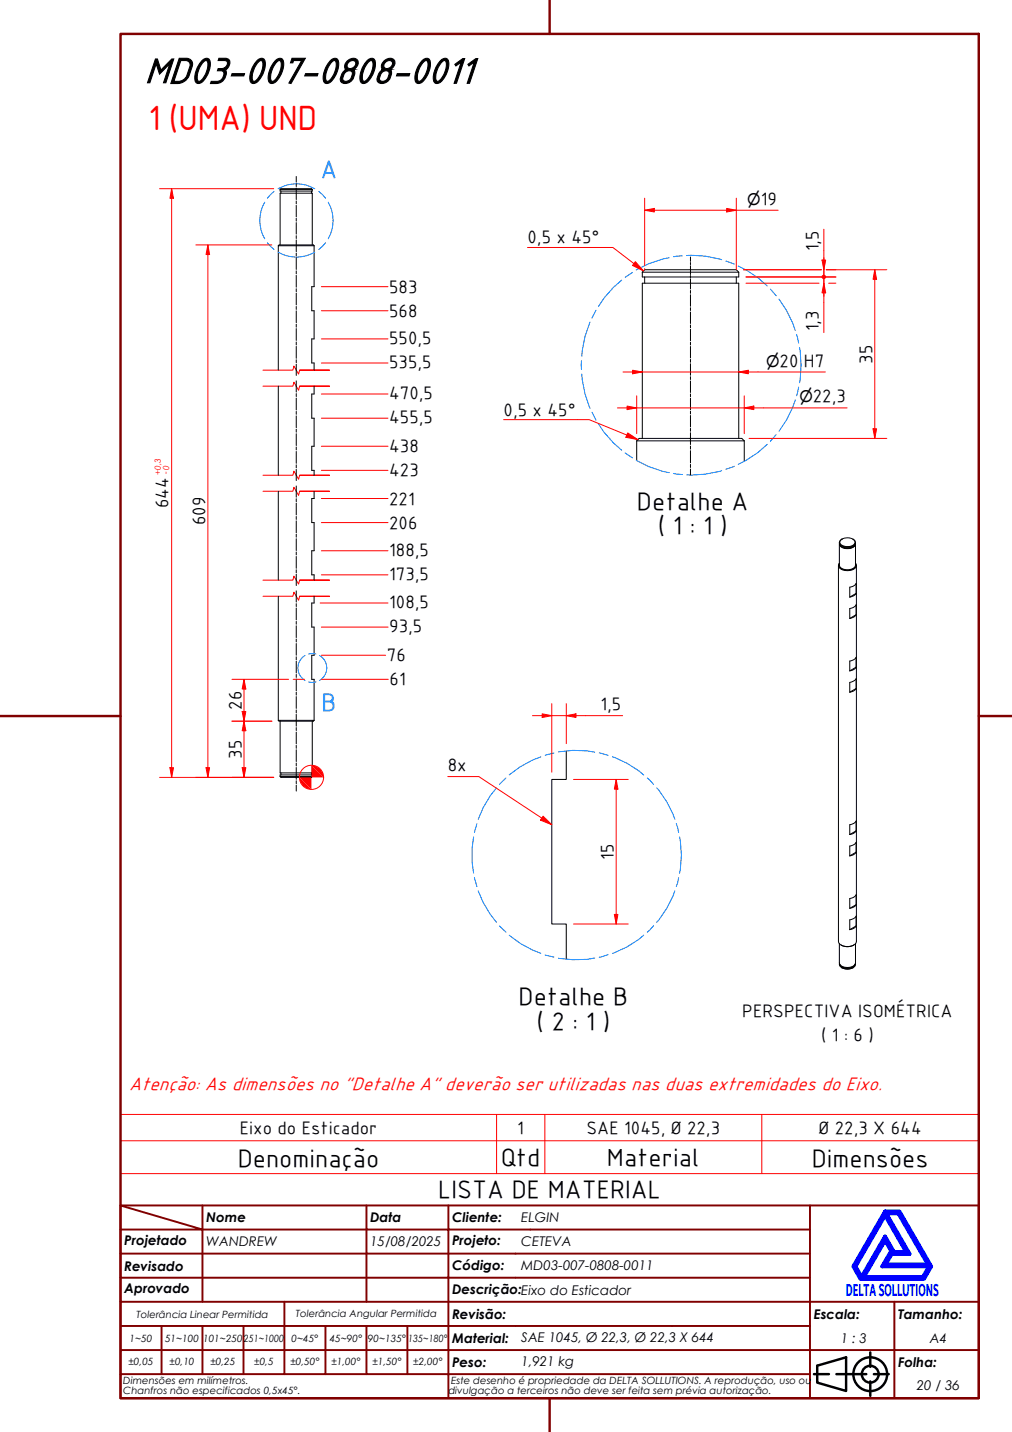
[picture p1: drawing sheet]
<svg xmlns="http://www.w3.org/2000/svg" width="210mm" height="297mm" viewBox="0 0 210 297" stroke-linecap="round" stroke-linejoin="round" font-family="sans-serif">
<!-- layer: Linha Corte (ABNT) -->
<path d="M54.5 76.8h6.2l.3-.9 .9 1.7 .2-.8h6.2h-6.2M54.5 80.1h6.2l.3-.8 .9 1.6 .2-.8h6.2h-6.2M54.5 98.6h6.2l.3-.9 .9 1.7 .2-.8h6.2h-6.2M54.5 101.9h6.2l.3-.8 .9 1.7 .2-.9h6.2h-6.2M54.5 123.7h6.2l.3-.9 .9 1.7 .2-.8h6.2h-6.2M54.5 120.3h6.2l.3-.8 .9 1.7 .2-.9h6.2h-6.2" fill="none" stroke="#f00" stroke-width=".21"/>
<!-- layer: Visible (ABNT) -->
<g fill="none" stroke="#000" stroke-width=".21">
<path d="M58.1 39.3v.3h6.7v-.3M58.1 39.3l.2-.2h6.3l.2 .2M58.1 39.3h6.7M58.3 39.6v.5M64.6 39.6v.5M57.7 51l.2-.2h7.1l.2 .2M57.7 51h7.5M57.7 51v25.8M58.1 50.8v-10.7h6.7v10.7M65.2 51v8.5h-.5v5h.5v5.8h-.5v5h.5v1.5M133.2 56.5l.5-.5h19l.5 .5M133.2 56.5h20"/>
<path d="M133.2 56.5v1h20v-1M133.7 57.5v1.2M152.7 57.5v1.2M57.7 80.1v18.5M65.2 80.1v1.6h-.5v5h.5v5.9h-.5v5h.5v1M132.1 91.4l.5-.5h21.3l.5 .5M132.1 91.4h22.3M132.1 91.4v4.2M133.2 90.9v-32.2h20v32.2M154.4 91.4v4.3M57.7 101.9v18.4M65.2 101.9v1.5h-.5v5h.5v5.8h-.5v5h.5v1.1"/>
<path d="M173.9 117.3v78a1.97 1.97 0 0 0 2.7 .9l.8-.4 .2-.5v-78M174.1 112.5a1.48 1.48 0 0 0 2 1.1 1.21 1.21 0 0 0 1.3-1.1M174.1 112.8v4.4a1.85 1.85 0 0 0 2.6 .8l.6-.4 .1-.4v-4.4M174.1 116.9a.97 .97 0 0 0 1 1.3 1.91 1.91 0 0 0 2.4-.9l-.1-.4M174.1 116.8a.91 .91 0 0 0 .7 1.4 2.24 2.24 0 0 0 2.8-.8l-.2-.6M174.1 112.8a1.61 1.61 0 0 0 2.2 1l.8-.3 .3-.4v-.3M174.2 113a2.03 2.03 0 0 0 3.1 0M174.5 112a2.03 2.03 0 0 1 2.8 .4 1.5 1.5 0 0 1-2 .9 .85 .85 0 0 1-.9-.4 .85 .85 0 0 1 .1-.9zM174.6 111.8a.77 .77 0 0 0-.5 .9 .77 .77 0 0 0 .7 .6 2.13 2.13 0 0 0 2.6-.6l-.1-.5-.4-.4M57.7 123.7v25.7M65.2 123.7v1.4h-.5v5h.5v5.8h-.5v5h.5v8.5M177.6 123.1l-.5 .5-.8 .3"/>
<path d="M177.6 123.1v-2.1l-.5 .5-.8 .3v2.1M177.6 127.5l-.5 .5-.8 .3M177.6 127.5v-2l-.5 .4-.8 .3v2.1M177.6 138.4l-.5 .5-.8 .3M177.6 138.4v-2l-.5 .4-.8 .3v2.1M177.6 123.1l-1.3 .8M177.6 127.5l-1.3 .8M177.6 138.4l-1.3 .8M57.7 149.4l.2 .2h7.1l.2-.2M57.7 149.4h7.5M58.1 149.6v10.7h6.7v-10.7M117.5 155.8v5.9h-3.1v30h3.1v7.3"/>
<path d="M177.6 142.8l-.5 .5-.8 .3M177.6 142.8v-2l-.5 .5-.8 .2v2.1M177.6 142.8l-1.3 .8M58.1 161.1v-.4h6.7v.4M58.1 161.1l.2 .2h6.3l.2-.2M58.1 161.1h6.7M58.3 160.3v.4M64.6 160.3v.4M177.6 176.8l-.5 .5-.8 .2M177.6 176.8v-2.1l-.5 .5-.8 .3v2M177.6 172.3l-.5 .5-.8 .3M177.6 172.3v-2l-.5 .5-.8 .3v2"/>
<path d="M177.6 176.8l-1.3 .7M177.6 172.3l-1.3 .8M174.1 195.8v3.9a2 2 0 0 0 3 .6l.3-.6v-3.9M174.1 199.9a1.48 1.48 0 0 0 2 1.1 1.21 1.21 0 0 0 1.3-1.1M174.1 199.8a1.58 1.58 0 0 0 2.2 1l.8-.3 .3-.3v-.4M174.5 196a2.68 2.68 0 0 0 2.6 0M177.6 187.7l-.5 .4-.8 .3M177.6 187.7v-2.1l-.5 .5-.8 .3v2M177.6 192.1l-.5 .5-.8 .2M177.6 192.1v-2.1l-.5 .5-.8 .3v2M177.6 187.7l-1.3 .7M177.6 192.1l-1.3 .7"/>
<path d="M174.2 200.1a2.03 2.03 0 0 0 3.1 0M174.6 200.7a2.52 2.52 0 0 0 2.4 0"/>
</g>
<path d="M25 236.6h178v-5.4h-178v12.2M103 231.2v12.2M113 231.2v12.2M158 231.2v12.2M203 236.6v6.8h-178M25 243.4v6.6h178v-6.6" fill="none" stroke="#f00" stroke-width=".21"/>
<!-- layer: Detail Boundary (ABNT) -->
<path d="M56.9 39.7l-1.4 1.4M57.7 39.1a7.7 7.7 0 0 1 7.6 0M66.1 39.7l1.4 1.4M54.9 41.9a7.6 7.6 0 0 0 0 7.6M55.5 50.4l1.4 1.4M57.7 52.3a7.5 7.5 0 0 0 7.6 0M67.5 50.4l-1.4 1.4M68.1 41.9a7.6 7.6 0 0 1 0 7.6M63.3 136a3 3 0 0 0 0 5.2M64 135.7h1.6M66.3 136a3 3 0 0 1 0 5.2M64 141.4l.5 .1 1.1-.1" fill="none" stroke="#0080ff" stroke-width=".21"/>
<!-- layer: Borda A3/A4 (ABNT) -->
<path d="M25 7h178v283h-178zM114 0v7M0 148.5h25M203 148.5h7M114 290v7" fill="none" stroke="#800000" stroke-width=".51"/>
<path d="M183.6 257.3l1.2 2.2-1.8 3.2h9.7l-1.3 2.2h-12.2zM183.6 252.1l4.4 7.6h-2.6l-1.8-3.2-4.9 8.4-1.3-2.2zM183.6 251.3h3l6.5 11.4-1.5 2.6h-13.1l-1.5-2.6zM183.8 251.7h2.5l6.2 10.6h-8.8l1.3-2.2h3.7zM185 259.7h.2l-.1 .2z" fill="none" stroke="#00f" stroke-width=".8"/>
<!-- layer: 0 -->
<path d="M178.5 265.3h13.1" fill="none" stroke="#000" stroke-width=".21"/>
<g fill="none" stroke="#800000" stroke-width=".4">
<path d="M25 250l17 5h-17M25 250h178v40h-178zM42 255h34v5h17M42 255v15M42 250v5M76 250v5h17v5M93 250v5h75M168 250v20h-143M25 260h51v10M25 275h17M33.5 275v10M50.5 275h-8.5v10"/>
<path d="M59 270v15h-8.5M67.5 275v10h-8.5M76 275v10h8.5M84.5 275v10M93 275h-42.5v10M93 260v5h-68M93 275v10h75M93 260h75M93 275h75M168 265h-75v10M185.5 270v10h17.5M203 270h-35v10h17.5v10"/>
<path d="M25 285h25.5M25 280h143v10M67.5 285h8.5M84.5 285h8.5v5"/>
</g>
<g fill="none" stroke="#000" stroke-width=".51">
<path d="M168.8 285h3.1M169.5 283.3l6-1.8v7l-6-1.7zM173.5 285h6.2M180.5 280.5v3M180.5 286.5v3M181.3 285h3"/>
<circle cx="180.5" cy="285" r="3.5"/>
<circle cx="180.5" cy="285" r="1.75"/>
</g>
<path d="M50.6 159.2v2.1" fill="none" stroke="#f00" stroke-width=".21"/>
<path d="M50.2 159.2h.8l-.4 2.1z" fill="#f00"/>
<path d="M50.2 159.2h.8l-.4 2.1zM50.6 149.6v2" fill="none" stroke="#f00" stroke-width=".21"/>
<path d="M50.6 149.6l.4 2h-.8z" fill="#f00"/>
<path d="M43.1 159.2v2.1M48.1 149.6h8.3M50.6 149.6l.4 2h-.8zM50.6 151.6v7.6M48.1 161.3h8.7" fill="none" stroke="#f00" stroke-width=".21"/>
<path d="M42.7 159.2h.8l-.4 2.1z" fill="#f00"/>
<path d="M43.1 50.8v2M42.7 159.2h.8l-.4 2.1z" fill="none" stroke="#f00" stroke-width=".21"/>
<path d="M43.1 50.8l.4 2h-.8z" fill="#f00"/>
<path d="M40.6 50.8h15.8M43.1 50.8l.4 2h-.8zM43.1 52.8v106.4M35.6 159.2v2.1M40.6 161.3h16.2" fill="none" stroke="#f00" stroke-width=".21"/>
<path d="M35.2 159.2h.8l-.4 2.1z" fill="#f00"/>
<path d="M35.6 39.1v2M35.2 159.2h.8l-.4 2.1z" fill="none" stroke="#f00" stroke-width=".21"/>
<path d="M35.6 39.1l.4 2h-.8z" fill="#f00"/>
<path d="M33.1 39.1h23.7M35.6 39.1l.4 2h-.8zM35.6 41.1v118.1M153.2 77.2h2M33.1 161.3h23.7" fill="none" stroke="#f00" stroke-width=".21"/>
<!-- layer: Linha de centro (ISO) -->
<g fill="none" stroke="#000" stroke-width=".21">
<path d="M61.4 36.6v1.2M61.4 38.1v.6M61.4 39v2.4M61.4 41.7v.6M61.4 42.6v2.4M61.4 45.3v.6M61.4 46.2v2.4M61.4 48.9v.6M61.4 49.8v2.4M61.4 52.5v.6M61.4 53.4v2.5M61.4 56.2v.6"/>
<path d="M61.4 57.1v2.5M61.4 59.9v.6M143.2 53.3v.9M143.2 54.4v.5M143.2 55.1v1.8M143.2 57.2v.4M143.2 57.8v2.2M61.4 60.8v2.5M61.4 63.6v.6M61.4 64.5v2.4M61.4 67.3v.6M61.4 68.2v2.4"/>
<path d="M61.4 70.9v.7M61.4 71.8v2.5M61.4 74.6v.6M61.4 75.6v2.3M61.4 79v2.3M143.2 60.2v.6M143.2 61.1v2.4M143.2 63.8v.6M143.2 64.7v2.4M143.2 67.4v.6M143.2 68.3v2.4M143.2 71v.6"/>
<path d="M143.2 71.9v2.4M143.2 74.6v.5M143.2 75.4v2.4M143.2 78.1v.6M143.2 79v2.4M61.4 81.6v.7M61.4 82.6v2.4M61.4 85.3v.6M61.4 86.3v2.4M61.4 89v.6M61.4 90v2.4M61.4 92.7v.6"/>
<path d="M61.4 93.6v2.5M61.4 96.4v.6M61.4 97.4v2.3M143.2 81.7v.6M143.2 82.6v2.4M143.2 85.3v.6M143.2 86.2v2.4M143.2 88.9v.6M143.2 89.8v2.4M143.2 92.5v.7M143.2 93.5v2.5M143.2 96.3v.7"/>
<path d="M143.2 97.3v1.3M61.4 100.8v2.3M61.4 103.4v.7M61.4 104.4v2.4M61.4 107.1v.6M61.4 108v2.5M61.4 110.8v.6M61.4 111.7v2.5M61.4 114.5v.6M61.4 115.4v2.5M61.4 118.2v.6M61.4 119.1v2.4"/>
<path d="M61.4 122.6v2.3M61.4 125.2v.6M61.4 126.1v2.5M61.4 128.9v.6M61.4 129.8v2.5M61.4 132.6v.6M61.4 133.5v2.4M61.4 136.2v.6M61.4 137.1v2.5M61.4 139.9v.6M61.4 140.8v2.5M61.4 143.6v.6"/>
<path d="M61.4 144.5v2.4M61.4 147.3v.6M61.4 148.2v2.4M61.4 150.9v.6M61.4 151.9v2.4M61.4 154.6v.6M61.4 155.5v2.5M61.4 158.3v.6M61.4 159.2v2.5M61.4 162v.6M61.4 162.9v1.2"/>
</g>
<!-- layer: Detail Boundary (ABNT) -->
<g fill="none" stroke="#0080ff" stroke-width=".21">
<path d="M128.9 58.1l-1.7 1.5-1.9 2.3-1.2 1.7M131.2 56.5l-1.5 1M138.8 53.5l-1.3 .2-2.9 1-2.6 1.3M141.5 53.1l-1.8 .2M142.4 53a20 20 0 0 1 7.3 .9M150.6 54.2l1.7 .6M153.1 55.2l1.6 .8 2.5 1.6 1.9 1.7M159.8 60l1.2 1.3M120.6 74.8v1.9M120.7 77.6a20.8 20.8 0 0 0 1.7 7.1M122.4 66.8a20.8 20.8 0 0 0-1.7 7.1M123.6 64.4l-.8 1.6"/>
<path d="M161.6 62l1.5 2.4 1.3 2.6 .6 1.5M165.2 69.4l.5 1.8M165.8 72.1a21.2 21.2 0 0 1 0 7.3M122.8 85.5l.8 1.7M124.1 87.9l1.2 1.7 1.9 2.3 1.7 1.5M129.7 94l1.5 1M132 95.5l2.6 1.3 2.9 1 1.3 .3M139.7 98.2l1.8 .2M149.7 97.6a21.3 21.3 0 0 1-7.3 .9M152.3 96.7l-1.7 .6M159.1 92.2l-1.9 1.6-2.5 1.7-1.6 .8M161 90.2l-1.2 1.3"/>
<path d="M165 83l-.6 1.5-1.3 2.7-1.5 2.2M165.7 80.3l-.5 1.8"/>
</g>
<path d="M153.2 77.2l2-.4v.7z" fill="#f00"/>
<path d="M131.2 77.2h2M153.2 77.2l2-.4v.7z" fill="none" stroke="#f00" stroke-width=".21"/>
<path d="M131.2 76.8l2 .4-2 .3z" fill="#f00"/>
<path d="M129.2 77.2h2M131.2 76.8l2 .4-2 .3zM133.2 77.2h20M155.2 77.2h16M154.4 84.6h2" fill="none" stroke="#f00" stroke-width=".21"/>
<path d="M154.4 84.6l2-.4v.8z" fill="#f00"/>
<path d="M130.1 84.6h2M154.4 84.6l2-.4v.8z" fill="none" stroke="#f00" stroke-width=".21"/>
<path d="M130.1 84.2l2 .4-2 .4z" fill="#f00"/>
<path d="M128.1 84.6h2M130.1 84.2l2 .4-2 .4zM132.1 84.6h22.3M132.1 82.1v7.8M154.4 82.1v7.8M156.4 84.6h19.3M181.4 88.9v2" fill="none" stroke="#f00" stroke-width=".21"/>
<path d="M181.1 88.9h.7l-.4 2z" fill="#f00"/>
<path d="M181.4 56v1.9M181.1 88.9h.7l-.4 2z" fill="none" stroke="#f00" stroke-width=".21"/>
<path d="M181.4 56l.4 1.9h-.7z" fill="#f00"/>
<path d="M154.2 56h16.2M170.9 57.9v1.5M171.4 56h12.5M181.4 56l.4 1.9h-.7zM181.4 57.9v31M155.4 90.9h28.5" fill="none" stroke="#f00" stroke-width=".21"/>
<path d="M170.5 57.1l.4-.2 .4 .2 .1 .5-.3 .3h-.4l-.3-.3z" fill-rule="evenodd" fill="#f00"/>
<path d="M170.9 53.9v2.1" fill="none" stroke="#f00" stroke-width=".21"/>
<path d="M170.5 53.9h.8l-.4 2.1z" fill="#f00"/>
<path d="M154.2 56h16.2M154.7 57.5h18.7M170.5 53.9h.8l-.4 2.1zM170.9 47.5v6.4M170.9 56v1.5M170.9 58.7v2.8M171.4 56h2" fill="none" stroke="#f00" stroke-width=".21"/>
<path d="M170.9 58.7l.4 2.1h-.8z" fill="#f00"/>
<path d="M154.7 57.5h18.7M154.7 58.7h15.2M170.9 58.7l.4 2.1h-.8zM170.9 53.5v5.2M171.9 58.7h1.5M170.9 60.8v8.2" fill="none" stroke="#f00" stroke-width=".21"/>
<path d="M131.5 54.7l2 1.5" fill="none" stroke="#f00" stroke-width=".21"/>
<path d="M131.8 54.3l1.7 1.9-2.3-1.1z" fill="#f00"/>
<path d="M109.4 51.3h17.7l4.4 3.4M131.8 54.3l1.7 1.9-2.3-1.1z" fill="none" stroke="#f00" stroke-width=".21"/>
<path d="M133.7 43.6h2" fill="none" stroke="#f00" stroke-width=".21"/>
<path d="M133.7 43.6l2-.4v.8z" fill="#f00"/>
<path d="M133.7 43.6l2-.4v.8zM150.7 43.6h2" fill="none" stroke="#f00" stroke-width=".21"/>
<path d="M150.7 43.2l2 .4-2 .4z" fill="#f00"/>
<path d="M133.7 41.1v14M133.7 55.7v.3M135.7 43.6h15M150.7 43.2l2 .4-2 .4zM152.7 43.6h8.7M152.7 41.1v14.9" fill="none" stroke="#f00" stroke-width=".21"/>
<path d="M130 90.2l2.3 1" fill="none" stroke="#f00" stroke-width=".21"/>
<path d="M130.2 89.8l2.1 1.4-2.5-.5z" fill="#f00"/>
<path d="M104.5 87h17.7l7.8 3.2M130.2 89.8l2.1 1.4-2.5-.5z" fill="none" stroke="#f00" stroke-width=".21"/>
<circle cx="64.6" cy="161.2" r="2.51" fill="none" stroke="#f00" stroke-width=".21"/>
<g fill="#f00">
<path d="M64.6 158.8a2.49 2.49 0 0 1 2.5 2.5z" fill-rule="evenodd"/>
<path d="M62.1 161.3l2.5 2.5a2.53 2.53 0 0 1-2.5-2.5z" fill-rule="evenodd"/>
<path d="M64.6 158.8l2.5 2.5h-5l2.5 2.5z" fill-rule="evenodd"/>
</g>
<g fill="none" stroke="#f00" stroke-width=".21">
<path d="M66.7 59.5h13.8M66.7 75.3h13.8M66.7 70.3h13.8M66.7 64.5h13.8M66.7 97.6h13.8M66.7 92.6h13.8M66.7 86.7h13.8M66.7 81.7h13.8M66.7 119.2h13.8M66.7 114.2h13.8M66.7 108.4h13.8M66.7 103.4h13.8"/>
<path d="M66.4 125.1h14.1M66.7 135.9h13.3M66.7 130.1h13.8M66.7 140.9h13.8M127.8 161.7v2"/>
</g>
<!-- layer: Detail Boundary (ABNT) -->
<g fill="none" stroke="#0080ff" stroke-width=".21">
<path d="M112.2 157l-1.8 .7-2.5 1.4-2.3 1.6M114.9 156.2l-1.8 .5M115.8 156a19.4 19.4 0 0 1 7.6 0M124.3 156.2l1.8 .5M127 157a19.4 19.4 0 0 1 6.5 3.8M98.2 173.6l-.3 2.3v2.9l.3 2.3M98.9 170.8l-.5 1.9M103 163.4l-1.3 1.7-1.5 2.5-1 2.4M104.9 161.4l-1.3 1.3M134.3 161.4l1.3 1.3M136.2 163.4a19.5 19.5 0 0 1 3.8 6.6M140.3 170.8l.5 1.9"/>
<path d="M140.9 173.6a18.8 18.8 0 0 1 0 7.5M98.4 182.1l.5 1.8M99.2 184.8l1 2.4 1.5 2.5 1.3 1.6M103.6 192.1l1.3 1.3M105.6 194l2.3 1.7 2.5 1.4 1.8 .6M113.1 198.1l1.8 .4M123.4 198.7a20.6 20.6 0 0 1-7.6 .1M126.1 198l-1.8 .6M133.5 194a19.4 19.4 0 0 1-6.5 3.8M135.6 192l-1.3 1.4M140 184.8a20 20 0 0 1-3.8 6.5M140.8 182.1l-.5 1.8"/>
</g>
<path d="M127.8 161.7l.4 2h-.8z" fill="#f00"/>
<path d="M127.8 161.7l.4 2h-.8zM127.8 189.7v2" fill="none" stroke="#f00" stroke-width=".21"/>
<path d="M127.4 189.7h.8l-.4 2z" fill="#f00"/>
<path d="M117.5 148.4h2M119 161.7h11.3M127.8 163.7v26M119 191.7h11.3M127.4 189.7h.8l-.4 2z" fill="none" stroke="#f00" stroke-width=".21"/>
<path d="M117.5 148.4l2-.3v.7z" fill="#f00"/>
<path d="M112.5 148.4h1.9M117.5 148.4l2-.3v.7z" fill="none" stroke="#f00" stroke-width=".21"/>
<path d="M112.5 148.1l1.9 .3-1.9 .4z" fill="#f00"/>
<path d="M110.4 148.4h2.1M112.5 148.1l1.9 .3-1.9 .4zM114.4 148.4h3.1M114.4 146v14.2M117.5 146v8.2M119.5 148.4h9.6" fill="none" stroke="#f00" stroke-width=".21"/>
<path d="M112.4 169.7l2 1.4" fill="none" stroke="#f00" stroke-width=".21"/>
<path d="M112.6 169.3l1.8 1.8-2.3-1z" fill="#f00"/>
<path d="M92.9 161.1h6.4l13.1 8.6M112.6 169.3l1.8 1.8-2.3-1z" fill="none" stroke="#f00" stroke-width=".21"/>
<path d="M50.6 147.6v2" fill="none" stroke="#f00" stroke-width=".21"/>
<path d="M50.2 147.6h.8l-.4 2z" fill="#f00"/>
<path d="M50.2 147.6h.8l-.4 2zM50.6 140.9v2" fill="none" stroke="#f00" stroke-width=".21"/>
<path d="M50.6 140.9l.4 2h-.8z" fill="#f00"/>
<path d="M48.1 149.6h8.3M48.1 140.9h11.8M50.6 140.9l.4 2h-.8zM50.6 142.9v4.7M60.8 140.9h.5M61.6 140.9h1.6" fill="none" stroke="#f00" stroke-width=".21"/>
<text font-size="8.1" x="30" y="17.2">MD03-007-0808-0011</text>
<text font-size="7" fill="#f00" x="30.8" y="27.1">1 (UMA) UND</text>
<g font-size="5.4" fill="#0080ff">
<text x="66.4" y="36.8">A</text>
<text x="66.7" y="147.5">B</text>
</g>
<g font-size="5.4">
<text x="132.1" y="105.8">Detalhe A</text>
<text x="136.4" y="110.8">( 1 : 1 )</text>
<text x="107.5" y="208.6">Detalhe B</text>
<text x="111.3" y="213.6">( 2 : 1 )</text>
<text x="49.3" y="242">Denominação</text>
<text x="103.9" y="241.8">Qtd</text>
<text x="125.9" y="241.8">Material</text>
<text x="168.4" y="242">Dimensões</text>
<text x="90.9" y="248.5">LISTA DE MATERIAL</text>
</g>
<text font-size="4.1" fill="#f00" x="26.8" y="226.1">Atenção: As dimensões no &quot;Detalhe A&quot; deverão ser utilizadas nas duas extremidades do Eixo.</text>
<g font-size="3.9">
<text x="157.8" y="42.5">19</text>
<text x="109.4" y="50.5">0,5 x 45°</text>
<text x="169.8" y="52.1" transform="rotate(-90 169.8 52.1)">1,5</text>
<text x="80.7" y="65.8">568</text>
<text x="80.7" y="60.7">583</text>
<text x="80.7" y="71.3">550,5</text>
<text x="169.8" y="68.7" transform="rotate(-90 169.8 68.7)">1,3</text>
<text x="80.7" y="76.3">535,5</text>
<text x="161.7" y="76">20 H7</text>
<text x="180.9" y="75.4" transform="rotate(-90 180.9 75.4)">35</text>
<text x="80.7" y="82.7">470,5</text>
<text x="168.6" y="83.5">22,3</text>
<text x="80.7" y="87.7">455,5</text>
<text x="104.5" y="86.2">0,5 x 45°</text>
<text x="80.7" y="93.8">438</text>
<text x="80.7" y="98.8">423</text>
<text x="34.9" y="105.4" transform="rotate(-90 34.9 105.4)">644</text>
<text x="80.7" y="104.7">221</text>
<text x="42.5" y="109" transform="rotate(-90 42.5 109)">609</text>
<text x="80.7" y="109.7">206</text>
<text x="80.7" y="115.2">188,5</text>
<text x="80.7" y="120.2">173,5</text>
<text x="80.7" y="126.1">108,5</text>
<text x="80.8" y="131.1">93,5</text>
<text x="80.2" y="137.2">76</text>
<text x="80.8" y="142.2">61</text>
<text x="50.1" y="147.2" transform="rotate(-90 50.1 147.2)">26</text>
<text x="124.6" y="147.3">1,5</text>
<text x="50.1" y="157.4" transform="rotate(-90 50.1 157.4)">35</text>
<text x="92.9" y="160">8x</text>
<text x="127.2" y="178.4" transform="rotate(-90 127.2 178.4)">15</text>
<text x="153.9" y="210.9">PERSPECTIVA ISOMÉTRICA</text>
<text x="170.3" y="215.9">( 1 : 6 )</text>
<text x="49.7" y="235.2">Eixo do Esticador</text>
<text x="107.3" y="235.2">1</text>
<text x="121.6" y="235.2">SAE 1045, Ø 22,3</text>
<text x="169.8" y="235.2">Ø 22,3 X 644</text>
</g>
<text font-size="3.9" fill="#00f" x="175.4" y="268.8">DELTASOLLUTIONS</text>
<g font-size="3.3">
<text x="155" y="42.5">⌀</text>
<text x="158.9" y="76">⌀</text>
<text x="165.8" y="83.5">⌀</text>
</g>
<g font-size="2.8">
<text x="42.8" y="253.5">Nome</text>
<text x="76.8" y="253.5">Data</text>
<text x="93.8" y="253.6">Cliente:</text>
<text x="108.1" y="253.5">ELGIN</text>
<text x="25.8" y="263.6">Revisado</text>
<text x="25.8" y="258.3">Projetado</text>
<text x="42.8" y="258.5">WANDREW</text>
<text x="76.8" y="258.4">15/08/2025</text>
<text x="93.8" y="263.4">Código:</text>
<text x="93.8" y="258.3">Projeto:</text>
<text x="108.1" y="263.5">MD03-007-0808-0011</text>
<text x="108.1" y="258.5">CETEVA</text>
<text x="25.8" y="268.3">Aprovado</text>
<text x="93.8" y="268.3">Descrição:Eixo do Esticador</text>
<text x="93.8" y="273.6">Revisão:</text>
<text x="168.8" y="273.5">Escala:</text>
<text x="186.3" y="273.5">Tamanho:</text>
<text x="93.8" y="278.6">Material:</text>
<text x="108.1" y="278.5">SAE 1045, Ø 22,3, Ø 22,3 X 644</text>
<text x="174.4" y="278.5">1 : 3</text>
<text x="192.8" y="278.6">A4</text>
<text x="93.8" y="283.5">Peso:</text>
<text x="108.1" y="283.3">1,921 kg</text>
<text x="186.3" y="283.5">Folha:</text>
<text x="190.2" y="288.4">20 / 36</text>
</g>
<g font-size="2.1">
<text x="28.3" y="273.3">Tolerância Linear Permitida</text>
<text x="61.4" y="273.1">Tolerância Angular Permitida</text>
<text x="26.9" y="278.3">1~50</text>
<text x="34.2" y="278.3">51~100</text>
<text x="42.1" y="278.3">101~250</text>
<text x="50.5" y="278.3">251~1000</text>
<text x="60.5" y="278.3">0~45°</text>
<text x="68.4" y="278.3">45~90°</text>
<text x="76.3" y="278.3">90~135°</text>
<text x="84.7" y="278.3">135~180°</text>
<text x="25.6" y="287.1">Dimensões em milímetros.</text>
<text x="26.6" y="283.2">±0,05</text>
<text x="35.2" y="283.2">±0,10</text>
<text x="43.6" y="283.2">±0,25</text>
<text x="52.7" y="283.2">±0,5</text>
<text x="60.2" y="283.2">±0,50°</text>
<text x="68.7" y="283.2">±1,00°</text>
<text x="77.2" y="283.2">±1,50°</text>
<text x="85.7" y="283.2">±2,00°</text>
<text x="93.6" y="287.1">Este desenho é propriedade da DELTA SOLLUTIONS. A reprodução, uso ou</text>
<text x="25.6" y="289.2">Chanfros não especificados 0,5x45°.</text>
<text x="93" y="289.2">divulgação a terceiros não deve ser feita sem prévia autorização.</text>
</g>
<g font-size="1.7" fill="#f00">
<text x="33.4" y="98.6" transform="rotate(-90 33.4 98.6)">+0,3</text>
<text x="34.9" y="98.3" transform="rotate(-90 34.9 98.3)">- 0</text>
</g>
</svg>
